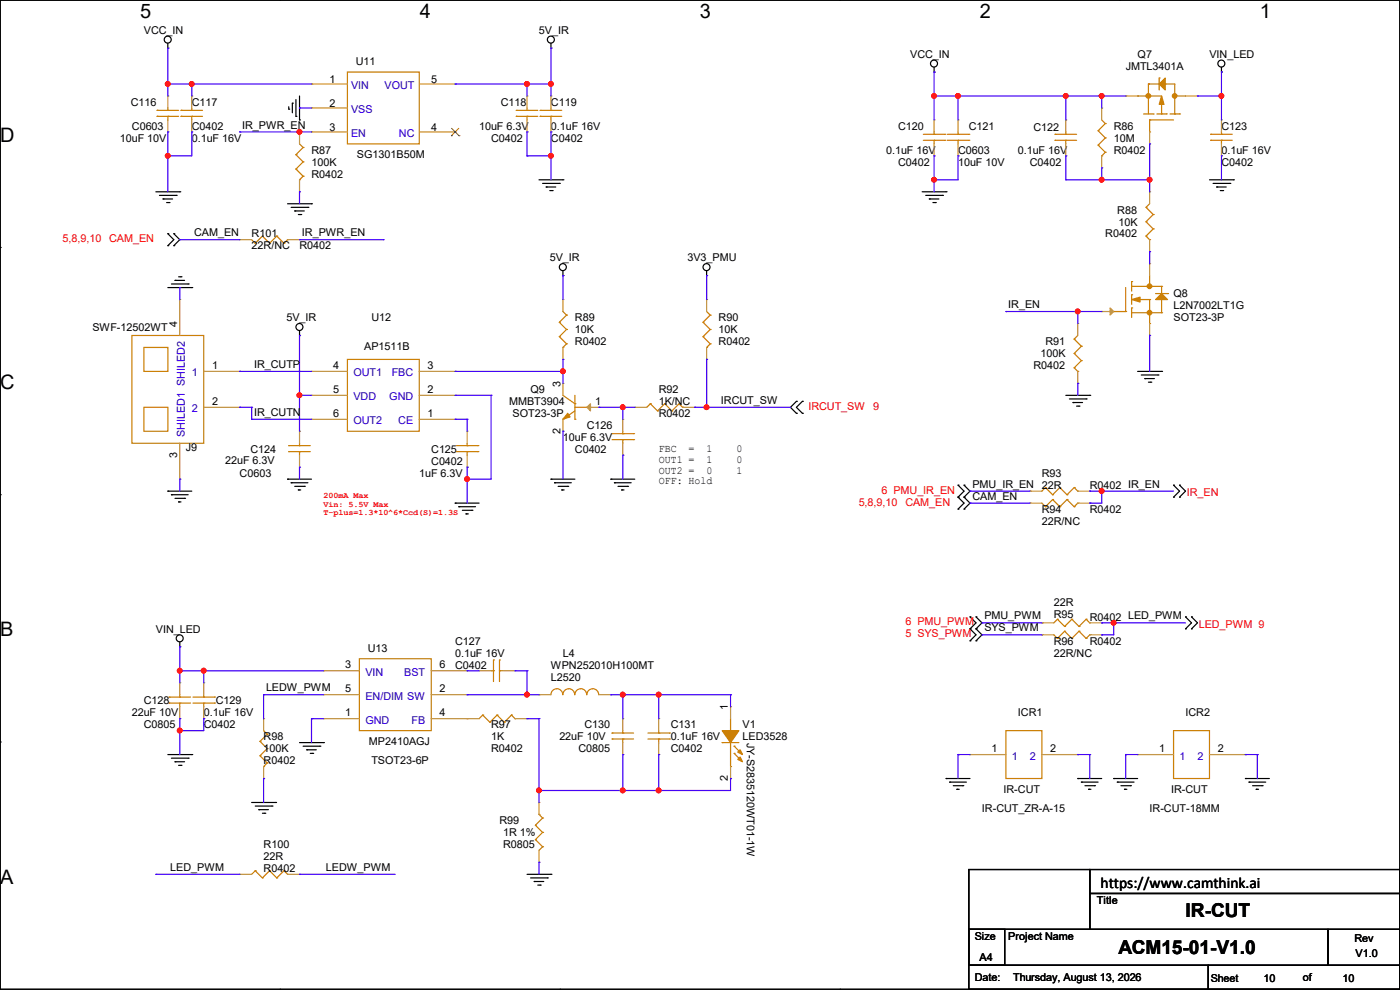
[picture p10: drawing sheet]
<svg xmlns="http://www.w3.org/2000/svg" width="297mm" height="210mm" viewBox="0 0 297 210" stroke-linecap="round" stroke-linejoin="round" font-family="sans-serif">
<g fill="none" stroke="#000" stroke-width=".25">
<path d="M0 0h297v209.8h-297zM35.6 10.2h.1M35.6 9.2v1M59.4 0h.1M116.9 10.2h.1M116.9 9.2v1M118.8 0h.1M178.2 0h.1M198.2 15.3h.1M198.2 14.3v1M237.6 0h.1M259.1 15.3h.1"/>
<path d="M259.1 14.3v1M61.3 23.2h.1M61.3 22.6v.6M62 21.9h.1M62 21.9v2M62.8 24.7h.1M62.8 21.1v3.6M63.5 25.4h.1M63.5 20.4v5M114.3 38.1h5.1M115.1 38.9h3.6M115.9 39.7h.1"/>
<path d="M115.9 39.7h2M118.7 38.9h.1M119.4 38.1h.1M256.6 38.1h5.1M257.3 38.9h3.6M258.1 39.7h.1M258.1 39.7h2M260.9 38.9h.1M261.7 38.1h.1M0 52.5h.1M33.1 40.7h5M33.8 41.4h3.6"/>
<path d="M34.6 42.2h.1M34.6 42.2h2M35.3 43h.6M35.6 49.6h.1M35.6 52.1h.1M35.6 49.6l1.3 1.2-1.3 1.3M35.9 43h.1M36.9 52.1h.1M36.9 49.6h.1M36.9 49.6l1.2 1.2-1.2 1.3M37.1 59.5h.1M37.1 59.5h2.1"/>
<path d="M37.4 41.4h.1M37.9 58.7h.5M38.1 40.7h.1M38.4 58.7h.1M61 43.2h5.1M61.8 44h3.5M62.5 44.7h.1M62.5 44.7h2.1M63.3 45.5h.5M63.8 45.5h.1M65.3 44h.1M66.1 43.2h.1"/>
<path d="M116.6 40.4h.5M117.1 40.4h.1M119.4 58.5h.1M119.4 57.4v1.1M149.9 58.5h.1M149.9 57.4v1.1M195.6 40.7h5.1M196.4 41.4h3.5M197.1 42.2h.1M197.1 42.2h2.1M197.9 43h.5M198.4 43h.1"/>
<path d="M199.9 41.4h.1M200.7 40.7h.1M258.9 40.4h.5M259.4 40.4h.1M297 52.5h.1M35.6 61h5.1M36.4 60.2h3.5M39.9 60.2h.1M40.7 61h.1M63.5 71.2h.1M63.5 70.1v1.1M241.3 78.8h5.1"/>
<path d="M242.1 79.5h3.6M245.7 79.5h.1M246.4 78.8h.1M169 87.7h.1M169 85.1h.1M169 85.1l-1.3 1.3 1.3 1.3M170.2 85.1h.1M170.2 87.7h.1M170.2 85.1l-1.2 1.3 1.2 1.3M226.1 83.9h5.1M226.9 84.6h3.5M227.6 85.4h.1"/>
<path d="M227.6 85.4h2.1M228.4 86.1h.5M228.9 86.1h.1M230.4 84.6h.1M231.2 83.9h.1M242.9 80.3h.1M242.9 80.3h2M243.6 81.1h.5M244.1 81.1h.1M0 104.9h.1M35.6 104.2h.1M35.6 104.2h5.1"/>
<path d="M36.4 104.9h.1M36.4 104.9h3.5M37.1 105.7h2.1M37.9 106.5h.1M37.9 106.5h.5M39.2 105.7h.1M61 101.6h.1M61 101.6h5.1M61.8 102.4h.1M61.8 102.4h3.5M62.5 103.2h2.1M63.3 103.9h.1"/>
<path d="M63.3 103.9h.5M64.6 103.2h.1M96.6 106.7h.1M96.6 106.7h5M97.3 107.5h.1M97.3 107.5h3.6M98.1 108.2h2M98.8 109h.1M98.8 109h.6M100.1 108.2h.1M116.9 101.6h.1M116.9 101.6h5.1"/>
<path d="M117.6 102.4h.1M117.6 102.4h3.6M118.4 103.2h2M119.2 103.9h.1M119.2 103.9h.5M120.4 103.2h.1M129.6 101.6h.1M129.6 101.6h5.1M130.3 102.4h.1M130.3 102.4h3.6M131.1 103.2h2M131.9 103.9h.1"/>
<path d="M131.9 103.9h.5M133.1 103.2h.1M203.2 102.9h.1M203.2 105.5h.1M203.2 108h.1M203.2 102.9l1.3 1.3-1.3 1.3M203.2 105.5l1.3 1.2-1.3 1.3M204.5 105.5h.1M204.5 102.9h.1M204.5 108h.1M204.5 102.9l1.3 1.3-1.3 1.3M204.5 105.5l1.3 1.2-1.3 1.3"/>
<path d="M249 102.9h.1M249 105.5h.1M249 102.9l1.2 1.3-1.2 1.3M250.2 102.9h.1M250.2 105.5h.1M250.2 102.9l1.3 1.3-1.3 1.3M297 104.9h.1M38.1 137.2h.1M38.1 136.2v1M205.8 130.9h.1M205.8 133.4h.1M205.8 135.9h.1"/>
<path d="M205.8 130.9l1.3 1.2-1.3 1.3M205.8 133.4l1.3 1.3-1.3 1.2M207.1 133.4h.1M207.1 130.9h.1M207.1 135.9h.1M207.1 130.9l1.2 1.2-1.2 1.3M207.1 133.4l1.2 1.3-1.2 1.2M251.5 130.9h.1M251.5 133.4h.1M251.5 130.9l1.3 1.2-1.3 1.3M252.8 130.9h.1M252.8 133.4h.1"/>
<path d="M252.8 130.9l1.2 1.2-1.2 1.3M0 157.4h.1M63.5 157.5h5.1M64.3 158.3h3.6M65.1 159h.1M65.1 159h2M65.8 159.8h.5M66.3 159.8h.1M67.9 158.3h.1M68.6 157.5h.1M297 157.4h.1M35.6 160.1h5.1"/>
<path d="M36.4 160.8h3.5M37.1 161.6h.1M37.1 161.6h2.1M37.9 162.3h.5M38.4 162.3h.1M39.9 160.8h.1M40.7 160.1h.1M53.4 170.2h5.1M54.1 171h3.6M54.9 171.7h.1M54.9 171.7h2M55.7 172.5h.5"/>
<path d="M56.2 172.5h.1M57.7 171h.1M58.5 170.2h.1M200.7 165.1h.1M200.7 165.1h5.1M201.5 165.9h.1M201.5 165.9h3.5M202.2 166.7h2.1M203 167.4h.1M203 167.4h.5M204.3 166.7h.1M228.6 165.1h.1"/>
<path d="M228.6 165.1h5.1M229.4 165.9h.1M229.4 165.9h3.6M230.2 166.7h2M230.9 167.4h.1M230.9 167.4h.5M232.2 166.7h.1M236.3 165.1h.1M236.3 165.1h5M237 165.9h.1M237 165.9h3.6M237.8 166.7h2"/>
<path d="M238.5 167.4h.1M238.5 167.4h.6M239.8 166.7h.1M264.2 165.1h.1M264.2 165.1h5.1M265 165.9h.1M265 165.9h3.5M265.7 166.7h2.1M266.5 167.4h.1M266.5 167.4h.5M267.8 166.7h.1M111.8 185.5h5.1"/>
<path d="M112.6 186.2h3.5M113.3 187h.1M113.3 187h2.1M114.1 187.7h.5M114.6 187.7h.1M116.1 186.2h.1M116.9 185.5h.1M205.5 197.1h7.6v7.7h-7.6zM205.5 197.1h76.2v7.7h-76.2zM205.5 184.4h25.7v12.7h-25.7zM231.2 184.4h65.8v5.1h-65.8zM231.2 189.5h65.8v7.6h-65.8z"/>
<path d="M281.7 197.1h15.3v7.7h-15.3zM59.4 209.8h.1M118.8 209.8h.1M178.2 209.8h.1M205.5 204.8h50.8v5h-50.8zM237.6 209.8h.1M256.3 204.8h40.7v5h-40.7z"/>
<circle cx="35.6" cy="8.4" r=".74"/>
<circle cx="116.9" cy="8.4" r=".74"/>
<circle cx="198.1" cy="13.5" r=".74"/>
<circle cx="259.1" cy="13.5" r=".74"/>
<circle cx="119.4" cy="56.7" r=".74"/>
<circle cx="149.9" cy="56.7" r=".74"/>
<circle cx="63.5" cy="69.4" r=".74"/>
<circle cx="38.1" cy="135.4" r=".74"/>
</g>
<path d="M0 104.9h.1" fill="none" stroke="#000" stroke-width=".21"/>
<g fill="none" stroke="#cc8006" stroke-width=".25">
<path d="M195.9 29.8h4.5M195.9 28.5h4.5M198.2 28.5h.1M198.2 29.8h.1M198.2 28v.5M198.2 29.8v.7M200.4 29.8h.1M200.4 28.5h.1M223.8 29.8h.1M223.8 28.5h.1M223.8 29.8h4.6M223.8 28.5h4.6"/>
<path d="M226.1 28.5h.1M226.1 29.8h.1M226.1 28v.5M226.1 29.8v.7M53.4 50.8l.7 .8M54.1 51.6h.1M55.7 50.1h.1M55.7 50.1l-1.6 1.5M55.7 50.1l1.5 1.5M57.2 51.6h.1M58.7 50.1h.1M58.7 50.1l-1.5 1.5"/>
<path d="M58.7 50.1l1.5 1.5M60.2 51.6h.1M61 50.8h.1M61 50.8l-.8 .8M76.2 139.7h15.3v15.3h-15.3zM223.6 134.7l.7 .7M224.3 135.4h.1M225.8 133.9h.1M225.8 133.9l-1.5 1.5M225.8 133.9l1.6 1.5M227.4 135.4h.1M228.9 133.9h.1"/>
<path d="M228.9 133.9l-1.5 1.5M228.9 133.9l1.5 1.5M230.4 135.4h.1M231.2 134.7h.1M231.2 134.7l-.8 .7M102.4 151.7h.1M102.4 151.7l-.8 .7M102.4 151.7l1.5 1.5M103.9 153.2h.1M105.5 151.7h.1M105.5 151.7l-1.6 1.5M105.5 151.7l1.5 1.5"/>
<path d="M107 153.2h.1M108.5 151.7h.1M108.5 151.7l-1.5 1.5M108.5 151.7l.8 .7M109.3 152.4h.1M153.2 157.5h.1M153.2 157.5h3.6M155 155h.1M155 152.4v2.6M155 157.5v5.1M155 162.6h.1"/>
</g>
<g fill="none" stroke="#a84" stroke-width=".25">
<path d="M198.2 25.4h.1M198.2 33.1h.1M198.2 25.4v2.6M198.2 30.5v2.6M226.1 25.4h.1M226.1 33.1h.1M226.1 25.4v2.6M226.1 30.5v2.6M50.8 50.8h.1M50.8 50.8h2.6M61 50.8h2.5M63.5 50.8h.1"/>
<path d="M221 134.7h.1M221 134.7h2.6M231.2 134.7h2.5M233.7 134.7h.1M68.6 142.3h.1M68.6 147.4h.1M68.6 152.4h.1M68.6 152.4h7.6M68.6 142.3h7.6M68.6 147.4h7.6M91.5 152.4h10.1M91.5 142.3h7.6"/>
<path d="M91.5 147.4h7.6M99.1 152.4h.1M99.1 147.4h.1M99.1 142.3h.1M109.3 152.4h2.5M111.8 152.4h.1"/>
</g>
<path d="M153.2 155h3.6l-1.8 2.5z" fill-rule="evenodd" fill="#cc8006"/>
<path d="M153.2 155h3.6l-1.8 2.5z" fill="none" stroke="#cc8006" stroke-width=".25"/>
<path d="M157 160.6l.5 1-1-.5z" fill-rule="evenodd" fill="#cc8006"/>
<path d="M157 160.6l.5 1-1-.5z" fill="none" stroke="#cc8006" stroke-width=".25"/>
<path d="M157 159l.5 1.1-1-.5z" fill-rule="evenodd" fill="#cc8006"/>
<g fill="none" stroke="#cc8006" stroke-width=".25">
<path d="M119.4 88.9h.1M119.4 83.9l2.6 1.7M122 85.6h.1M122 88.9h.1M122 87.2l-2.6 1.7M122 83.9v5M122 86.4h2.5M124.5 86.4h.1M155.7 158.3h.1M155.7 159.8h.1M155.7 158.3l1.6 1.5M155.7 159.8l1.6 1.5"/>
<path d="M157 159l.5 1.1-1-.5z"/>
</g>
<path d="M155 149.9h.1M155 149.9v2.5M155 165.1h.1M155 162.6v2.5" fill="none" stroke="#a84" stroke-width=".25"/>
<path d="M120.4 87.7l.5 .7-1.5 .5z" fill="#cc8006"/>
<path d="M120.4 87.7l.5 .7-1.5 .5z" fill="none" stroke="#cc8006" stroke-width=".25"/>
<path d="M119.4 81.3h.1M119.4 91.5h.1M119.4 81.3v2.6M119.4 88.9v2.6" fill="none" stroke="#a84" stroke-width=".25"/>
<path d="M125.3 85.6v1.6l-.8-.8z" fill="#a84"/>
<g fill="none" stroke="#a84" stroke-width=".25">
<path d="M66.1 17.8h.1M66.1 17.8h7.6M88.9 17.8h7.7M96.6 17.8h.1M40.7 20.4h.1M40.7 28h.1M40.7 20.4v2.5M40.7 25.4v2.6M66.1 22.9h.1M66.1 28h.1M66.1 22.9h7.6M66.1 28h7.6"/>
<path d="M88.9 28h7.7M96.6 28h.1M111.8 20.4h.1M111.8 28h.1M111.8 20.4v2.5M111.8 25.4v2.6M203.2 25.4h.1M203.2 33.1h.1M203.2 25.4v2.6M203.2 30.5v2.6M259.1 25.4h.1M259.1 33.1h.1"/>
<path d="M259.1 25.4v2.6M259.1 30.5v2.6M119.4 63.5h.1M119.4 76.2h.1M119.4 63.5v2.6M119.4 73.7v2.5M124.5 86.4h2.5M125.3 85.6v1.6l-.8-.8zM127 86.4h.1M134.7 86.4h.1M134.7 86.4h2.5M144.8 86.4h2.6"/>
<path d="M147.4 86.4h.1M218.5 104.2h.1M218.5 106.7h.1M218.5 104.2h2.5M218.5 106.7h2.5M228.6 104.2h2.6M228.6 106.7h2.6M231.2 104.2h.1M231.2 106.7h.1M55.9 152.4h.1M55.9 152.4v2.6M101.6 142.3h.1"/>
<path d="M101.6 142.3h2.6M106.7 142.3h2.6M109.3 142.3h.1M114.3 147.4h.1M114.3 147.4h2.6M127 147.4h2.6M129.6 147.4h.1M132.1 152.4h.1M132.1 152.4v2.6M132.1 157.5v2.6M139.7 152.4h.1M139.7 152.4v2.6"/>
<path d="M139.7 157.5v2.6M55.9 165.1h.1M55.9 162.6v2.5M132.1 160.1h.1M139.7 160.1h.1M205.8 160.1h.1M205.8 160.1h7.6M221 160.1h7.6M228.6 160.1h.1M241.3 160.1h.1M241.3 160.1h7.7M256.6 160.1h7.6"/>
<path d="M264.2 160.1h.1M50.8 185.5h.1M50.8 185.5h2.6M61 185.5h2.5M63.5 185.5h.1"/>
</g>
<g fill="none" stroke="#cc8006" stroke-width=".25">
<path d="M73.7 15.3h15.2v15.2h-15.2zM243.6 17.8h.1M243.6 17.8v6.4M243.6 17.8h2.3M245.9 16.6h.1M245.9 16.6v2.5M247.2 17.8h.1M247.2 17.8h2v6.4M38.4 24.7h.1M38.4 23.4h.1M38.4 24.7h4.6M38.4 23.4h4.6"/>
<path d="M40.7 23.4h.1M40.7 24.7h.1M40.7 22.9v.5M40.7 24.7v.7M109.5 24.7h.1M109.5 23.4h.1M109.5 24.7h4.6M109.5 23.4h4.6M111.8 23.4h.1M111.8 24.7h.1M111.8 22.9v.5M111.8 24.7v.7"/>
<path d="M201 29.8h4.5M201 28.5h4.5M203.2 28.5h.1M203.2 29.8h.1M203.2 28v.5M203.2 29.8v.7M205.5 29.8h.1M205.5 28.5h.1M241.3 20.4h.1M241.3 20.4h5.1M242.6 24.2h2M243.9 25.4h.1"/>
<path d="M243.9 28h.1M243.9 25.4h5.1M243.9 25.4v2.6M244.6 24.2h.1M245.4 24.2h2M246.4 24.2h.1M246.4 21.6v2.6M247.4 24.2h.1M248.2 24.2h2M249.2 24.2h.1M249.2 20.4h.1M249.2 20.4h2.3"/>
<path d="M250.2 24.2h.1M256.8 29.8h.1M256.8 28.5h.1M256.8 29.8h4.6M256.8 28.5h4.6M259.1 28.5h.1M259.1 29.8h.1M259.1 28v.5M259.1 29.8v.7M118.7 68.4h.1M118.7 71.4h.1M118.7 68.4l1.5 1.5"/>
<path d="M118.7 71.4l1.5 1.5M119.4 73.7h.1M119.4 66.1l.8 .7M120.2 66.8h.1M120.2 69.9h.1M120.2 72.9h.1M120.2 66.8l-1.5 1.6M120.2 69.9l-1.5 1.5M120.2 72.9l-.8 .8M138 85.6h.1M138 85.6l-.8 .8M138 85.6l1.5 1.6"/>
<path d="M139.5 87.2h.1M141 85.6h.1M141 85.6l-1.5 1.6M141 85.6l1.5 1.6M142.5 87.2h.1M144.1 85.6h.1M144.1 85.6l-1.6 1.6M144.1 85.6l.7 .8M144.8 86.4h.1M221 106.7l.8 .8M221.8 103.4h.1M221.8 107.5h.1"/>
<path d="M221.8 103.4l-.8 .8M221.8 103.4l1.5 1.5M223.3 104.9h.1M223.3 106h.1M223.3 106l-1.5 1.5M223.3 106l1.5 1.5M224.8 103.4h.1M224.8 107.5h.1M224.8 103.4l-1.5 1.5M224.8 103.4l1.6 1.5M226.4 104.9h.1M226.4 106h.1"/>
<path d="M226.4 106l-1.6 1.5M226.4 106l1.5 1.5M227.9 103.4h.1M227.9 107.5h.1M227.9 103.4l-1.5 1.5M227.9 103.4l.7 .8M228.6 104.2h.1M228.6 106.7h.1M228.6 106.7l-.7 .8M104.7 140h.1M104.7 140v4.6M106 140h.1"/>
<path d="M106 140v4.6M55.2 157.3h.1M55.2 157.3l1.5 1.5M55.9 155l.8 .7M56.7 155.7h.1M56.7 158.8h.1M56.7 155.7l-1.5 1.6M56.7 158.8l-1.5 1.5M104.2 142.3h.5M104.7 142.3h.1M106 142.3h.1M106 142.3h.7"/>
<path d="M116.9 147.4a1.25 1.25 0 0 1 1.2-1.3 1.25 1.25 0 0 1 1.3 1.3M119.4 147.4a1.25 1.25 0 0 1 1.3-1.3 1.25 1.25 0 0 1 1.2 1.3M122 147.4a1.25 1.25 0 0 1 1.2-1.3 1.25 1.25 0 0 1 1.3 1.3M124.5 147.4a1.25 1.25 0 0 1 1.3-1.3 1.25 1.25 0 0 1 1.2 1.3M129.8 156.8h.1M129.8 155.5h.1M129.8 156.8h4.6M129.8 155.5h4.6M132.1 155.5h.1M132.1 156.8h.1M132.1 155v.5M132.1 156.8v.7"/>
<path d="M137.5 156.8h4.5M137.5 155.5h4.5M139.7 155.5h.1M139.7 156.8h.1M139.7 155v.5M139.7 156.8v.7M142 156.8h.1M142 155.5h.1M213.4 155h7.6v10.1h-7.6zM249 155h7.6v10.1h-7.6zM55.2 160.3h.1M55.2 160.3l1.5 1.5"/>
<path d="M55.9 162.6h.1M56.7 161.8h.1M56.7 161.8l-.8 .8M54.1 184.7h.1M54.1 184.7l-.7 .8M54.1 184.7l1.6 1.5M55.7 186.2h.1M57.2 184.7h.1M57.2 184.7l-1.5 1.5M57.2 184.7l1.5 1.5M58.7 186.2h.1M60.2 184.7h.1"/>
<path d="M60.2 184.7l-1.5 1.5M60.2 184.7l.8 .8M61 185.5h.1"/>
</g>
<path d="M95.8 28.8h.1M95.8 27.2l1.6 1.6M97.3 27.2l-1.5 1.6M97.4 28.8h.1" fill="none" stroke="#804000" stroke-width=".21"/>
<path d="M247.2 16.6v2.5l-1.3-1.3z" fill="#cc8006"/>
<path d="M247.2 16.6v2.5l-1.3-1.3z" fill="none" stroke="#cc8006" stroke-width=".25"/>
<path d="M246.4 20.4l.5 1.7h-1z" fill="#cc8006"/>
<path d="M246.4 20.4l.5 1.7h-1z" fill="none" stroke="#cc8006" stroke-width=".25"/>
<circle cx="249.2" cy="20.3" r=".49" fill="#cc8006"/>
<circle cx="249.2" cy="20.3" r=".49" fill="none" stroke="#cc8006" stroke-width=".25"/>
<circle cx="243.6" cy="20.3" r=".49" fill="#cc8006"/>
<g fill="none" stroke="#cc8006" stroke-width=".25">
<path d="M33.3 24.7h.1M33.3 23.4h.1M33.3 24.7h4.6M33.3 23.4h4.6M35.6 23.4h.1M35.6 24.7h.1M35.6 22.9v.5M35.6 24.7v.7M62.8 32.8h.1M62.8 35.9h.1M62.8 32.8l1.5 1.5M62.8 35.9l1.5 1.5"/>
<path d="M63.5 38.1h.1M63.5 30.5l.8 .8M64.3 31.3h.1M64.3 34.3h.1M64.3 37.4h.1M64.3 31.3l-1.5 1.5M64.3 34.3l-1.5 1.6M64.3 37.4l-.8 .7M114.6 24.7h.1M114.6 23.4h.1M114.6 24.7h4.6M114.6 23.4h4.6"/>
<path d="M116.9 23.4h.1M116.9 24.7h.1M116.9 22.9v.5M116.9 24.7v.7M243.1 44h.1M243.1 47h.1M243.1 50.1h.1M243.1 44l1.5 1.5M243.1 47l1.5 1.6M243.1 50.1l.8 .7M243.9 50.8h.1M243.9 43.2l-.8 .8"/>
<path d="M244.6 45.5h.1M244.6 48.6h.1M244.6 45.5l-1.5 1.5M244.6 48.6l-1.5 1.5M149.1 68.4h.1M149.1 71.4h.1M149.1 68.4l1.6 1.5M149.1 71.4l1.6 1.5M149.9 73.7h.1M149.9 66.1l.8 .7M150.7 66.8h.1M150.7 69.9h.1"/>
<path d="M150.7 72.9h.1M150.7 66.8l-1.6 1.6M150.7 69.9l-1.6 1.5M150.7 72.9l-.8 .8M96.8 95.8h4.6M96.8 94.5h4.6M99.1 94.5h.1M99.1 95.8h.1M99.1 94v.5M99.1 95.8v.8M101.4 95.8h.1M101.4 94.5h.1"/>
<path d="M129.8 93.3h4.6M129.8 92h4.6M132.1 92h.1M132.1 93.3h.1M132.1 91.5v.5M132.1 93.3v.7M134.4 93.3h.1M134.4 92h.1M224.3 131.4h.1M224.3 131.4l-.7 .7M224.3 131.4l1.5 1.5M225.8 132.9h.1"/>
<path d="M227.4 131.4h.1M227.4 131.4l-1.6 1.5M227.4 131.4l1.5 1.5M228.9 132.9h.1M230.4 131.4h.1M230.4 131.4l-1.5 1.5M230.4 131.4l.8 .7M231.2 132.1h.1M35.9 149.1h.1M35.9 147.9h.1M35.9 149.1h4.5M35.9 147.9h4.5"/>
<path d="M38.1 147.9h.1M38.1 149.1h.1M38.1 147.4v.5M38.1 149.1v.8M40.9 149.1h4.6M40.9 147.9h4.6M43.2 147.9h.1M43.2 149.1h.1M43.2 147.4v.5M43.2 149.1v.8M45.5 149.1h.1M45.5 147.9h.1"/>
<circle cx="243.6" cy="20.3" r=".49"/>
</g>
<g fill="none" stroke="#a84" stroke-width=".25">
<path d="M35.6 20.4h.1M35.6 28h.1M35.6 20.4v2.5M35.6 25.4v2.6M63.5 28h.1M63.5 28v2.5M63.5 38.1v2.6M116.9 20.4h.1M116.9 28h.1M116.9 20.4v2.5M116.9 25.4v2.6M238.8 20.4h.1"/>
<path d="M238.8 20.4h2.5M243.9 30.5h.1M243.9 28v2.5M251.5 20.4h2.5M254 20.4h.1M63.5 40.7h.1M243.9 40.7h.1M243.9 53.4h.1M243.9 40.7v2.5M243.9 50.8v2.6M149.9 63.5h.1M149.9 76.2h.1"/>
<path d="M149.9 63.5v2.6M149.9 73.7v2.5M99.1 91.5h.1M99.1 99.1h.1M99.1 91.5v2.5M99.1 96.6v2.5M132.1 88.9h.1M132.1 96.6h.1M132.1 88.9v2.6M132.1 94v2.6M221 132.1h.1M221 132.1h2.6"/>
<path d="M231.2 132.1h2.5M233.7 132.1h.1M38.1 144.8h.1M38.1 152.4h.1M38.1 144.8v2.6M38.1 149.9v2.5M43.2 144.8h.1M43.2 152.4h.1M43.2 144.8v2.6M43.2 149.9v2.5"/>
</g>
<path d="M245.2 63.5l1.2-1.2 1.3 1.2z" fill="#cc8006"/>
<g fill="none" stroke="#cc8006" stroke-width=".25">
<path d="M240.1 59.7h.1M240.1 59.7v2.1M243.9 58.5v2.2M236.3 66.1h.1M236.3 66.1h2.5M238.8 66.1h.1M238.8 61v5.1M240.1 65.3h.1M240.1 62.5h.1M240.1 60.7h.1M240.1 62.5v2.1M240.1 65.3v2.1"/>
<path d="M240.1 66.3h6.3M240.1 60.7h6.3M241.3 63.5h2.6M243.9 60.7h.1M243.9 63.5h.1M243.9 68.6h.1M243.9 63.5v5.1M245.2 63.5l1.2-1.2 1.3 1.2zM245.2 62.3h2.5M246.4 66.3h.1M246.4 63.5h.1M246.4 60.7h.1"/>
<path d="M246.4 60.7v1.6M246.4 63.5v2.8M247.7 62.3h.1"/>
</g>
<path d="M240.1 63.5l1.8-.5v1.1z" fill="#cc8006"/>
<path d="M240.1 63.5l1.8-.5v1.1z" fill="none" stroke="#cc8006" stroke-width=".25"/>
<circle cx="243.9" cy="60.7" r=".49" fill="#cc8006"/>
<circle cx="243.9" cy="60.7" r=".49" fill="none" stroke="#cc8006" stroke-width=".25"/>
<circle cx="243.9" cy="66.3" r=".49" fill="#cc8006"/>
<circle cx="243.9" cy="66.3" r=".49" fill="none" stroke="#cc8006" stroke-width=".25"/>
<path d="M243.9 55.9h.1M243.9 55.9v2.6" fill="none" stroke="#a84" stroke-width=".25"/>
<path d="M235.5 65.3l.8 .8-.8 .7z" fill="#a84"/>
<g fill="none" stroke="#a84" stroke-width=".25">
<path d="M233.7 22.9h.1M233.7 35.6h.1M233.7 22.9v2.5M233.7 33.1v2.5M38.1 63.5h.1M38.1 63.5v7.7M43.2 78.8h7.6M50.8 78.8h.1M66.1 78.8h.1M66.1 78.8h7.6M88.9 78.8h7.7M96.6 78.8h.1"/>
<path d="M228.6 68.6h.1M228.6 68.6v2.6M228.6 78.8v2.5M233.7 66.1h.1M233.7 66.1h2.6M235.5 65.3l.8 .8-.8 .7zM243.9 71.2h.1M243.9 68.6v2.6M38.1 94v7.6M43.2 86.4h7.6M50.8 86.4h.1M63.5 91.5h.1"/>
<path d="M63.5 99.1h.1M63.5 91.5v2.5M63.5 96.6v2.5M66.1 83.9h.1M66.1 88.9h.1M66.1 88.9h7.6M66.1 83.9h7.6M88.9 88.9h7.7M88.9 83.9h7.7M96.6 88.9h.1M96.6 83.9h.1M228.6 81.3h.1"/>
<path d="M38.1 101.6h.1M114.3 170.2h.1M114.3 170.2v2.6M114.3 182.9h.1M114.3 180.4v2.5"/>
</g>
<g fill="none" stroke="#cc8006" stroke-width=".25">
<path d="M233 27.7h.1M233 30.8h.1M233 27.7l1.5 1.6M233 30.8l1.5 1.5M233.7 33.1h.1M233.7 25.4l.8 .8M234.5 26.2h.1M234.5 29.3h.1M234.5 32.3h.1M234.5 26.2l-1.5 1.5M234.5 29.3l-1.5 1.5M234.5 32.3l-.8 .8"/>
<path d="M28 71.2h15.2v22.8h-15.2zM30.5 73.7h5.1v5.1h-5.1zM73.7 76.2h15.2v15.3h-15.2zM227.9 71.9h.1M227.9 75h.1M227.9 78h.1M227.9 71.9l1.5 1.5M227.9 75l1.5 1.5M227.9 78l.7 .8M228.6 78.8h.1M228.6 71.2l-.7 .7M229.4 73.4h.1"/>
<path d="M229.4 76.5h.1M229.4 73.4l-1.5 1.6M229.4 76.5l-1.5 1.5M30.5 86.4h5.1v5.1h-5.1zM61.3 95.8h.1M61.3 94.5h.1M61.3 95.8h4.5M61.3 94.5h4.5M63.5 94.5h.1M63.5 95.8h.1M63.5 94v.5M63.5 95.8v.8"/>
<path d="M113.6 178.1h.1M113.6 175h.1M113.6 178.1l1.5 1.5M113.6 175l1.5 1.6M114.3 172.8h.1M114.3 172.8l.8 .7M115.1 179.6h.1M115.1 176.6h.1M115.1 173.5h.1M115.1 179.6l-.8 .8M115.1 176.6l-1.5 1.5M115.1 173.5l-1.5 1.5"/>
</g>
<path d="M35.6 10.2h.1M35.6 10.2v7.6M116.9 10.2h.1M116.9 10.2v7.6" fill="none" stroke="#4200ff" stroke-width=".25"/>
<circle cx="116.9" cy="17.8" r=".49" fill="#f00"/>
<circle cx="116.9" cy="17.8" r=".49" fill="none" stroke="#f00" stroke-width=".25"/>
<path d="M35.6 17.8h.1M35.6 17.8v2.6M35.6 17.8h5.1M38.1 50.8h.1M38.1 50.8h12.7" fill="none" stroke="#4200ff" stroke-width=".25"/>
<circle cx="40.7" cy="17.8" r=".49" fill="#f00"/>
<circle cx="40.7" cy="17.8" r=".49" fill="none" stroke="#f00" stroke-width=".25"/>
<circle cx="35.6" cy="17.8" r=".49" fill="#f00"/>
<circle cx="35.6" cy="17.8" r=".49" fill="none" stroke="#f00" stroke-width=".25"/>
<path d="M40.7 17.8h.1M40.7 17.8v2.6M40.7 17.8h25.4M96.6 17.8h.1M96.6 17.8h15.2" fill="none" stroke="#4200ff" stroke-width=".25"/>
<circle cx="111.8" cy="17.8" r=".49" fill="#f00"/>
<circle cx="111.8" cy="17.8" r=".49" fill="none" stroke="#f00" stroke-width=".25"/>
<g fill="none" stroke="#4200ff" stroke-width=".25">
<path d="M111.8 17.8h.1M111.8 17.8h5.1M111.8 17.8v2.6M116.9 17.8h.1M116.9 17.8v2.6M35.6 28h.1M35.6 28v5.1M40.7 28h.1M40.7 28v5.1M50.8 28h.1M50.8 28h12.7M63.5 22.9h.1"/>
<path d="M63.5 22.9h2.6M111.8 28h.1M111.8 28v5.1M116.9 28h.1M116.9 28v5.1"/>
</g>
<circle cx="116.9" cy="33" r=".49" fill="#f00"/>
<circle cx="116.9" cy="33" r=".49" fill="none" stroke="#f00" stroke-width=".25"/>
<path d="M35.6 33.1h.1M35.6 33.1h5.1" fill="none" stroke="#4200ff" stroke-width=".25"/>
<circle cx="35.6" cy="33" r=".49" fill="#f00"/>
<circle cx="35.6" cy="33" r=".49" fill="none" stroke="#f00" stroke-width=".25"/>
<g fill="none" stroke="#4200ff" stroke-width=".25">
<path d="M35.6 33.1h.1M35.6 33.1v7.6M111.8 33.1h.1M111.8 33.1h5.1M116.9 33.1h.1M116.9 33.1v5M63.5 40.7h.1M63.5 40.7v2.5M119.4 58.5h.1M119.4 58.5v5M149.9 58.5h.1M149.9 58.5v5"/>
<path d="M38.1 61h.1M38.1 61v2.5M63.5 71.2h.1M63.5 71.2v12.7"/>
</g>
<circle cx="63.5" cy="83.8" r=".49" fill="#f00"/>
<circle cx="63.5" cy="83.8" r=".49" fill="none" stroke="#f00" stroke-width=".25"/>
<path d="M119.4 76.2h.1M119.4 76.2v2.6" fill="none" stroke="#4200ff" stroke-width=".25"/>
<circle cx="119.4" cy="78.8" r=".49" fill="#f00"/>
<circle cx="119.4" cy="78.8" r=".49" fill="none" stroke="#f00" stroke-width=".25"/>
<g fill="none" stroke="#4200ff" stroke-width=".25">
<path d="M50.8 78.8h.1M50.8 78.8h15.3M96.6 78.8h.1M96.6 78.8h22.8M119.4 78.8h.1M119.4 78.8v2.5M149.9 76.2h.1M149.9 76.2v10.2M50.8 86.4h.1M50.8 86.4h2.6M53.4 86.4h.1M53.4 86.4v2.5"/>
<path d="M63.5 83.9h.1M63.5 83.9h2.6M63.5 83.9v7.6M96.6 83.9h.1M96.6 83.9h7.6M104.2 83.9h.1M104.2 83.9v17.7M127 86.4h.1M127 86.4h5.1"/>
</g>
<circle cx="132.1" cy="86.4" r=".49" fill="#f00"/>
<circle cx="132.1" cy="86.4" r=".49" fill="none" stroke="#f00" stroke-width=".25"/>
<path d="M132.1 86.4h.1M132.1 86.4h2.6M132.1 86.4v2.5M147.4 86.4h.1M147.4 86.4h2.5" fill="none" stroke="#4200ff" stroke-width=".25"/>
<circle cx="149.9" cy="86.4" r=".49" fill="#f00"/>
<circle cx="149.9" cy="86.4" r=".49" fill="none" stroke="#f00" stroke-width=".25"/>
<g fill="none" stroke="#4200ff" stroke-width=".25">
<path d="M53.4 88.9h.1M53.4 88.9h12.7M63.5 99.1h.1M63.5 99.1v2.5M96.6 88.9h.1M96.6 88.9h2.5M99.1 88.9h.1M99.1 99.1h.1M99.1 88.9v2.6M99.1 99.1v7.6M119.4 91.5h.1M119.4 91.5v10.1"/>
<path d="M132.1 96.6h.1M132.1 96.6v5M149.9 86.4h.1M149.9 86.4h17.8M38.1 101.6h.1M38.1 101.6v2.6M99.1 101.6h.1"/>
</g>
<circle cx="99.1" cy="101.6" r=".49" fill="#f00"/>
<circle cx="99.1" cy="101.6" r=".49" fill="none" stroke="#f00" stroke-width=".25"/>
<path d="M63.5 28h.1M63.5 28h2.6M99.1 101.6h.1M99.1 101.6h5.1" fill="none" stroke="#4200ff" stroke-width=".25"/>
<circle cx="63.5" cy="28" r=".49" fill="#f00"/>
<circle cx="63.5" cy="28" r=".49" fill="none" stroke="#f00" stroke-width=".25"/>
<path d="M208.3 132.1h.1M208.3 132.1h12.7M233.7 132.1h.1M233.7 132.1h2.6" fill="none" stroke="#4200ff" stroke-width=".25"/>
<circle cx="236.2" cy="132.1" r=".49" fill="#f00"/>
<circle cx="236.2" cy="132.1" r=".49" fill="none" stroke="#f00" stroke-width=".25"/>
<path d="M38.1 137.2h.1M38.1 137.2v7.6M208.3 134.7h.1M208.3 134.7h12.7M233.7 134.7h.1M236.3 132.1h.1M236.3 132.1v2.6h-2.6M236.3 132.1h15.2M38.1 142.3h.1" fill="none" stroke="#4200ff" stroke-width=".25"/>
<circle cx="38.1" cy="142.3" r=".49" fill="#f00"/>
<circle cx="38.1" cy="142.3" r=".49" fill="none" stroke="#f00" stroke-width=".25"/>
<path d="M38.1 142.3h.1M38.1 142.3h30.5M43.2 142.3h.1M43.2 142.3v2.5" fill="none" stroke="#4200ff" stroke-width=".25"/>
<circle cx="43.2" cy="142.3" r=".49" fill="#f00"/>
<circle cx="43.2" cy="142.3" r=".49" fill="none" stroke="#f00" stroke-width=".25"/>
<path d="M55.9 147.4h.1M55.9 147.4v5M55.9 147.4h12.7M99.1 142.3h.1M99.1 147.4h.1M99.1 142.3h2.5M109.3 142.3h.1M109.3 142.3h2.5M111.8 142.3h.1M111.8 142.3v5.1h-12.7" fill="none" stroke="#4200ff" stroke-width=".25"/>
<circle cx="111.8" cy="147.3" r=".49" fill="#f00"/>
<circle cx="111.8" cy="147.3" r=".49" fill="none" stroke="#f00" stroke-width=".25"/>
<path d="M111.8 147.4h.1M111.8 147.4h2.5M129.6 147.4h.1M129.6 147.4h2.5" fill="none" stroke="#4200ff" stroke-width=".25"/>
<circle cx="132.1" cy="147.3" r=".49" fill="#f00"/>
<circle cx="132.1" cy="147.3" r=".49" fill="none" stroke="#f00" stroke-width=".25"/>
<path d="M132.1 147.4h.1M132.1 147.4v5M132.1 147.4h22.9M139.7 147.4h.1M139.7 147.4v5" fill="none" stroke="#4200ff" stroke-width=".25"/>
<circle cx="139.7" cy="147.3" r=".49" fill="#f00"/>
<circle cx="139.7" cy="147.3" r=".49" fill="none" stroke="#f00" stroke-width=".25"/>
<g fill="none" stroke="#4200ff" stroke-width=".25">
<path d="M38.1 152.4h.1M38.1 152.4v2.6M43.2 152.4h.1M43.2 152.4v2.6M66.1 152.4h.1M66.1 152.4h2.5M66.1 152.4v5.1M111.8 152.4h.1M111.8 152.4h2.5M114.3 152.4h.1M114.3 152.4v15.3M155 147.4h.1"/>
<path d="M155 147.4v2.5"/>
</g>
<circle cx="114.3" cy="167.7" r=".49" fill="#f00"/>
<circle cx="114.3" cy="167.7" r=".49" fill="none" stroke="#f00" stroke-width=".25"/>
<path d="M38.1 155h.1M38.1 155h5.1M38.1 155v5.1" fill="none" stroke="#4200ff" stroke-width=".25"/>
<circle cx="38.1" cy="155" r=".49" fill="#f00"/>
<circle cx="38.1" cy="155" r=".49" fill="none" stroke="#f00" stroke-width=".25"/>
<path d="M55.9 165.1h.1M55.9 165.1v5.1M114.3 167.7h.1M132.1 160.1h.1M132.1 160.1v7.6h-17.8M139.7 160.1h.1M139.7 160.1v7.6M155 165.1h.1M155 165.1v2.6" fill="none" stroke="#4200ff" stroke-width=".25"/>
<circle cx="132.1" cy="167.7" r=".49" fill="#f00"/>
<circle cx="132.1" cy="167.7" r=".49" fill="none" stroke="#f00" stroke-width=".25"/>
<path d="M114.3 167.7h.1M114.3 167.7v2.5M132.1 167.7h.1M132.1 167.7h22.9M139.7 167.7h.1" fill="none" stroke="#4200ff" stroke-width=".25"/>
<circle cx="139.7" cy="167.7" r=".49" fill="#f00"/>
<circle cx="139.7" cy="167.7" r=".49" fill="none" stroke="#f00" stroke-width=".25"/>
<path d="M205.8 104.2h.1M205.8 104.2h12.7M231.2 104.2h.1M231.2 104.2h2.5M233.7 104.2h.1M233.7 104.2v2.5M114.3 182.9h.1M114.3 182.9v2.6" fill="none" stroke="#4200ff" stroke-width=".25"/>
<circle cx="233.7" cy="104.2" r=".49" fill="#f00"/>
<circle cx="233.7" cy="104.2" r=".49" fill="none" stroke="#f00" stroke-width=".25"/>
<path d="M198.2 15.3h.1M198.2 15.3v5.1M259.1 15.3h.1M259.1 15.3v5.1M205.8 106.7h.1M205.8 106.7h12.7M231.2 106.7h.1M231.2 106.7h2.5M233.7 104.2h.1M233.7 104.2h15.3" fill="none" stroke="#4200ff" stroke-width=".25"/>
<circle cx="259.1" cy="20.3" r=".49" fill="#f00"/>
<circle cx="259.1" cy="20.3" r=".49" fill="none" stroke="#f00" stroke-width=".25"/>
<path d="M198.2 20.4h.1M198.2 20.4v5" fill="none" stroke="#4200ff" stroke-width=".25"/>
<circle cx="198.1" cy="20.3" r=".49" fill="#f00"/>
<circle cx="198.1" cy="20.3" r=".49" fill="none" stroke="#f00" stroke-width=".25"/>
<path d="M198.2 20.4h.1M198.2 20.4h27.9M203.2 20.4h.1M203.2 20.4v5" fill="none" stroke="#4200ff" stroke-width=".25"/>
<circle cx="226.1" cy="20.3" r=".49" fill="#f00"/>
<circle cx="226.1" cy="20.3" r=".49" fill="none" stroke="#f00" stroke-width=".25"/>
<circle cx="203.2" cy="20.3" r=".49" fill="#f00"/>
<circle cx="203.2" cy="20.3" r=".49" fill="none" stroke="#f00" stroke-width=".25"/>
<path d="M226.1 20.4h.1M226.1 20.4v5M226.1 20.4h12.7M233.7 20.4h.1M233.7 20.4v2.5" fill="none" stroke="#4200ff" stroke-width=".25"/>
<circle cx="233.7" cy="20.3" r=".49" fill="#f00"/>
<circle cx="233.7" cy="20.3" r=".49" fill="none" stroke="#f00" stroke-width=".25"/>
<path d="M198.2 33.1h.1M198.2 33.1v5M243.9 30.5h.1M243.9 30.5v7.6M254 20.4h.1M254 20.4h5.1M259.1 20.4h.1M259.1 20.4v5" fill="none" stroke="#4200ff" stroke-width=".25"/>
<circle cx="198.1" cy="38.1" r=".49" fill="#f00"/>
<circle cx="198.1" cy="38.1" r=".49" fill="none" stroke="#f00" stroke-width=".25"/>
<g fill="none" stroke="#4200ff" stroke-width=".25">
<path d="M198.2 38.1h.1M198.2 38.1v2.6M203.2 33.1h.1M203.2 33.1v5h-5M226.1 33.1h.1M226.1 38.1h.1M226.1 33.1v5M226.1 38.1h17.8M233.7 35.6h.1M233.7 38.1h.1M233.7 35.6v2.5M259.1 33.1h.1"/>
<path d="M259.1 33.1v5"/>
</g>
<circle cx="233.7" cy="38.1" r=".49" fill="#f00"/>
<circle cx="233.7" cy="38.1" r=".49" fill="none" stroke="#f00" stroke-width=".25"/>
<path d="M243.9 38.1h.1M243.9 38.1v2.6" fill="none" stroke="#4200ff" stroke-width=".25"/>
<circle cx="243.9" cy="38.1" r=".49" fill="#f00"/>
<circle cx="243.9" cy="38.1" r=".49" fill="none" stroke="#f00" stroke-width=".25"/>
<path d="M243.9 53.4h.1M243.9 53.4v2.5M213.4 66.1h.1M213.4 66.1h15.2" fill="none" stroke="#4200ff" stroke-width=".25"/>
<circle cx="228.6" cy="66.1" r=".49" fill="#f00"/>
<circle cx="228.6" cy="66.1" r=".49" fill="none" stroke="#f00" stroke-width=".25"/>
<g fill="none" stroke="#4200ff" stroke-width=".25">
<path d="M63.5 50.8h17.8M81.3 50.8h.1M228.6 66.1h.1M228.6 66.1h5.1M228.6 66.1v2.5M243.9 71.2h.1M243.9 71.2v7.6M228.6 81.3h.1M228.6 81.3v2.6M203.2 160.1h.1M203.2 160.1v5M203.2 160.1h2.6"/>
<path d="M228.6 160.1h.1M228.6 160.1h2.6M231.2 160.1h.1M231.2 160.1v5M238.8 160.1h.1M238.8 160.1h2.5M238.8 160.1v5M264.2 160.1h.1M264.2 160.1h2.5M266.7 160.1h.1M266.7 160.1v5M33.1 185.5h.1"/>
<path d="M33.1 185.5h17.7M63.5 185.5h.1M63.5 185.5h20.4"/>
</g>
<circle cx="116.9" cy="17.8" r=".49" fill="#f00"/>
<circle cx="116.9" cy="17.8" r=".49" fill="none" stroke="#f00" stroke-width=".25"/>
<circle cx="40.7" cy="17.8" r=".49" fill="#f00"/>
<circle cx="40.7" cy="17.8" r=".49" fill="none" stroke="#f00" stroke-width=".25"/>
<circle cx="35.6" cy="17.8" r=".49" fill="#f00"/>
<circle cx="35.6" cy="17.8" r=".49" fill="none" stroke="#f00" stroke-width=".25"/>
<circle cx="111.8" cy="17.8" r=".49" fill="#f00"/>
<circle cx="111.8" cy="17.8" r=".49" fill="none" stroke="#f00" stroke-width=".25"/>
<circle cx="116.9" cy="33" r=".49" fill="#f00"/>
<circle cx="116.9" cy="33" r=".49" fill="none" stroke="#f00" stroke-width=".25"/>
<circle cx="35.6" cy="33" r=".49" fill="#f00"/>
<circle cx="35.6" cy="33" r=".49" fill="none" stroke="#f00" stroke-width=".25"/>
<circle cx="63.5" cy="83.8" r=".49" fill="#f00"/>
<circle cx="63.5" cy="83.8" r=".49" fill="none" stroke="#f00" stroke-width=".25"/>
<circle cx="119.4" cy="78.8" r=".49" fill="#f00"/>
<circle cx="119.4" cy="78.8" r=".49" fill="none" stroke="#f00" stroke-width=".25"/>
<circle cx="132.1" cy="86.4" r=".49" fill="#f00"/>
<circle cx="132.1" cy="86.4" r=".49" fill="none" stroke="#f00" stroke-width=".25"/>
<circle cx="149.9" cy="86.4" r=".49" fill="#f00"/>
<circle cx="149.9" cy="86.4" r=".49" fill="none" stroke="#f00" stroke-width=".25"/>
<circle cx="99.1" cy="101.6" r=".49" fill="#f00"/>
<circle cx="99.1" cy="101.6" r=".49" fill="none" stroke="#f00" stroke-width=".25"/>
<circle cx="63.5" cy="28" r=".49" fill="#f00"/>
<circle cx="63.5" cy="28" r=".49" fill="none" stroke="#f00" stroke-width=".25"/>
<circle cx="236.2" cy="132.1" r=".49" fill="#f00"/>
<circle cx="236.2" cy="132.1" r=".49" fill="none" stroke="#f00" stroke-width=".25"/>
<circle cx="38.1" cy="142.3" r=".49" fill="#f00"/>
<circle cx="38.1" cy="142.3" r=".49" fill="none" stroke="#f00" stroke-width=".25"/>
<circle cx="43.2" cy="142.3" r=".49" fill="#f00"/>
<circle cx="43.2" cy="142.3" r=".49" fill="none" stroke="#f00" stroke-width=".25"/>
<circle cx="111.8" cy="147.3" r=".49" fill="#f00"/>
<circle cx="111.8" cy="147.3" r=".49" fill="none" stroke="#f00" stroke-width=".25"/>
<circle cx="132.1" cy="147.3" r=".49" fill="#f00"/>
<circle cx="132.1" cy="147.3" r=".49" fill="none" stroke="#f00" stroke-width=".25"/>
<circle cx="139.7" cy="147.3" r=".49" fill="#f00"/>
<circle cx="139.7" cy="147.3" r=".49" fill="none" stroke="#f00" stroke-width=".25"/>
<circle cx="114.3" cy="167.7" r=".49" fill="#f00"/>
<circle cx="114.3" cy="167.7" r=".49" fill="none" stroke="#f00" stroke-width=".25"/>
<circle cx="38.1" cy="155" r=".49" fill="#f00"/>
<circle cx="38.1" cy="155" r=".49" fill="none" stroke="#f00" stroke-width=".25"/>
<circle cx="132.1" cy="167.7" r=".49" fill="#f00"/>
<circle cx="132.1" cy="167.7" r=".49" fill="none" stroke="#f00" stroke-width=".25"/>
<circle cx="139.7" cy="167.7" r=".49" fill="#f00"/>
<circle cx="139.7" cy="167.7" r=".49" fill="none" stroke="#f00" stroke-width=".25"/>
<circle cx="233.7" cy="104.2" r=".49" fill="#f00"/>
<circle cx="233.7" cy="104.2" r=".49" fill="none" stroke="#f00" stroke-width=".25"/>
<circle cx="259.1" cy="20.3" r=".49" fill="#f00"/>
<circle cx="259.1" cy="20.3" r=".49" fill="none" stroke="#f00" stroke-width=".25"/>
<circle cx="198.1" cy="20.3" r=".49" fill="#f00"/>
<circle cx="198.1" cy="20.3" r=".49" fill="none" stroke="#f00" stroke-width=".25"/>
<circle cx="226.1" cy="20.3" r=".49" fill="#f00"/>
<circle cx="226.1" cy="20.3" r=".49" fill="none" stroke="#f00" stroke-width=".25"/>
<circle cx="203.2" cy="20.3" r=".49" fill="#f00"/>
<circle cx="203.2" cy="20.3" r=".49" fill="none" stroke="#f00" stroke-width=".25"/>
<circle cx="233.7" cy="20.3" r=".49" fill="#f00"/>
<circle cx="233.7" cy="20.3" r=".49" fill="none" stroke="#f00" stroke-width=".25"/>
<circle cx="198.1" cy="38.1" r=".49" fill="#f00"/>
<circle cx="198.1" cy="38.1" r=".49" fill="none" stroke="#f00" stroke-width=".25"/>
<circle cx="233.7" cy="38.1" r=".49" fill="#f00"/>
<circle cx="233.7" cy="38.1" r=".49" fill="none" stroke="#f00" stroke-width=".25"/>
<circle cx="243.9" cy="38.1" r=".49" fill="#f00"/>
<circle cx="243.9" cy="38.1" r=".49" fill="none" stroke="#f00" stroke-width=".25"/>
<circle cx="228.6" cy="66.1" r=".49" fill="#f00"/>
<circle cx="228.6" cy="66.1" r=".49" fill="none" stroke="#f00" stroke-width=".25"/>
<g font-size="4.2">
<text x="29.7" y="3.9">5</text>
<text x="89.1" y="3.9">4</text>
<text x="148.5" y="3.9">3</text>
<text x="207.9" y="3.9">2</text>
<text x="267.3" y="3.9">1</text>
<text x="0" y="30.1">D</text>
<text x="0" y="82.5">C</text>
<text x="0" y="135">B</text>
<text x="0" y="187.4">A</text>
<text x="297" y="187.4">A</text>
</g>
<g font-size="4.1">
<text x="251.5" y="194.6">IR-CUT</text>
<text x="237.3" y="202.4">ACM15-01-V1.0</text>
</g>
<text font-size="3.3" x="233.5" y="188.3">https://www.camthink.ai</text>
<g font-size="2.3">
<text x="30.5" y="7.2">VCC_IN</text>
<text x="114.3" y="7.2">5V_IR</text>
<text x="69.9" y="17.6">1</text>
<text x="75.5" y="13.8">U11</text>
<text x="91.5" y="17.6">5</text>
<text x="193.1" y="12.3">VCC_IN</text>
<text x="238.8" y="14.8">JMTL3401A</text>
<text x="241.3" y="12.3">Q7</text>
<text x="256.6" y="12.3">VIN_LED</text>
<text x="27.7" y="22.4">C116</text>
<text x="40.7" y="22.4">C117</text>
<text x="69.9" y="22.7">2</text>
<text x="106.2" y="22.4">C118</text>
<text x="116.9" y="22.4">C119</text>
<text x="28" y="27.5">C0603</text>
<text x="40.7" y="27.5">C0402</text>
<text x="51.4" y="27.3">IR_PWR_EN</text>
<text x="69.9" y="27.8">3</text>
<text x="91.5" y="27.8">4</text>
<text x="101.6" y="27.5">10uF 6.3V</text>
<text x="116.9" y="27.5">0.1uF 16V</text>
<text x="190.5" y="27.5">C120</text>
<text x="205.5" y="27.5">C121</text>
<text x="219.2" y="27.8">C122</text>
<text x="236.3" y="27.5">R86</text>
<text x="259.1" y="27.5">C123</text>
<text x="25.4" y="30.1">10uF 10V</text>
<text x="40.7" y="30.1">0.1uF 16V</text>
<text x="66.1" y="32.6">R87</text>
<text x="66.1" y="35.1">100K</text>
<text x="75.7" y="33.6">SG1301B50M</text>
<text x="104.2" y="30.1">C0402</text>
<text x="116.9" y="30.1">C0402</text>
<text x="188" y="32.6">0.1uF 16V</text>
<text x="190.5" y="35.1">C0402</text>
<text x="203.2" y="35.1">10uF 10V</text>
<text x="203.2" y="32.6">C0603</text>
<text x="215.9" y="32.6">0.1uF 16V</text>
<text x="218.5" y="35.1">C0402</text>
<text x="236.3" y="30.1">10M</text>
<text x="236.3" y="32.6">R0402</text>
<text x="259.1" y="32.6">0.1uF 16V</text>
<text x="259.1" y="35.1">C0402</text>
<text x="66.1" y="37.7">R0402</text>
<text x="237" y="45.3">R88</text>
<text x="237.3" y="47.8">10K</text>
<text x="41.2" y="50.1">CAM_EN</text>
<text x="53.4" y="50.4">R101</text>
<text x="53.4" y="52.9">22R/NC</text>
<text x="63.5" y="52.9">R0402</text>
<text x="64.1" y="50.1">IR_PWR_EN</text>
<text x="234.5" y="50.4">R0402</text>
<text x="116.6" y="55.5">5V_IR</text>
<text x="145.8" y="55.5">3V3_PMU</text>
<text x="213.9" y="65.4">IR_EN</text>
<text x="249" y="63.1">Q8</text>
<text x="249" y="65.6">L2N7002LT1G</text>
<text x="19.6" y="70.2">SWF-12502WT</text>
<text x="37.6" y="69.4" transform="rotate(-90 37.6 69.4)">4</text>
<text x="60.7" y="68.2">5V_IR</text>
<text x="78.8" y="68.2">U12</text>
<text x="122" y="68.2">R89</text>
<text x="122" y="70.7">10K</text>
<text x="152.4" y="68.2">R90</text>
<text x="152.4" y="70.7">10K</text>
<text x="249" y="68.2">SOT23-3P</text>
<text x="77.3" y="74.3">AP1511B</text>
<text x="122" y="73.2">R0402</text>
<text x="152.4" y="73.2">R0402</text>
<text x="220.8" y="75.8">100K</text>
<text x="221.8" y="73.2">R91</text>
<text x="45" y="78.2">1</text>
<text x="53.9" y="78.1">IR_CUTP</text>
<text x="70.7" y="78.2">4</text>
<text x="70.7" y="83.3">5</text>
<text x="90.7" y="83.3">2</text>
<text x="90.7" y="78.2">3</text>
<text x="112.6" y="83.4">Q9</text>
<text x="118.9" y="82.1" transform="rotate(-90 118.9 82.1)">3</text>
<text x="139.7" y="83.4">R92</text>
<text x="219.2" y="78.3">R0402</text>
<text x="45" y="85.9">2</text>
<text x="53.9" y="88.2">IR_CUTN</text>
<text x="70.7" y="88.4">6</text>
<text x="90.7" y="88.4">1</text>
<text x="108" y="85.9">MMBT3904</text>
<text x="108.8" y="88.5">SOT23-3P</text>
<text x="126.3" y="85.9">1</text>
<text x="139.7" y="85.9">1K/NC</text>
<text x="139.7" y="88.5">R0402</text>
<text x="153" y="85.7">IRCUT_SW</text>
<text x="39.4" y="95.6">J9</text>
<text x="118.9" y="92" transform="rotate(-90 118.9 92)">2</text>
<text x="119.4" y="93.6">10uF 6.3V</text>
<text x="124.5" y="91">C126</text>
<text x="139.7" y="95.9">FBC</text>
<text x="146.1" y="95.9">=</text>
<text x="149.9" y="95.9">1</text>
<text x="156.3" y="95.9">0</text>
<text x="37.6" y="97.1" transform="rotate(-90 37.6 97.1)">3</text>
<text x="47.8" y="98.4">22uF 6.3V</text>
<text x="50.8" y="101.2">C0603</text>
<text x="53.1" y="96.1">C124</text>
<text x="88.9" y="101.2">1uF 6.3V</text>
<text x="91.5" y="96.1">C125</text>
<text x="91.5" y="98.6">C0402</text>
<text x="122" y="96.1">C0402</text>
<text x="139.7" y="98.2">OUT1 =</text>
<text x="139.7" y="100.5">OUT2 =</text>
<text x="149.9" y="98.2">1</text>
<text x="149.9" y="100.5">0</text>
<text x="156.3" y="98.2">0</text>
<text x="156.3" y="100.5">1</text>
<text x="221" y="101.2">R93</text>
<text x="139.7" y="102.7">OFF: Hold</text>
<text x="206.3" y="103.5">PMU_IR_EN</text>
<text x="206.3" y="106">CAM_EN</text>
<text x="221" y="103.7">22R</text>
<text x="231.2" y="103.7">R0402 IR_EN</text>
<text x="221" y="108.8">R94</text>
<text x="221" y="111.3">22R/NC</text>
<text x="231.2" y="108.8">R0402</text>
<text x="208.8" y="131.4">PMU_PWM</text>
<text x="223.6" y="131.1">R95</text>
<text x="223.6" y="128.6">22R</text>
<text x="231.2" y="131.7">R0402 LED_PWM</text>
<text x="33.1" y="134.2">VIN_LED</text>
<text x="96.6" y="136.7">C127</text>
<text x="208.8" y="133.9">SYS_PWM</text>
<text x="223.6" y="136.7">R96</text>
<text x="231.2" y="136.7">R0402</text>
<text x="73.2" y="141.7">3</text>
<text x="78" y="138.3">U13</text>
<text x="93.3" y="141.7">6</text>
<text x="96.6" y="139.3">0.1uF 16V</text>
<text x="96.6" y="141.8">C0402</text>
<text x="116.9" y="141.8">WPN252010H100MT</text>
<text x="119.4" y="139.3">L4</text>
<text x="223.6" y="139.3">22R/NC</text>
<text x="30.5" y="149.4">C128</text>
<text x="45.8" y="149.4">C129</text>
<text x="56.4" y="146.6">LEDW_PWM</text>
<text x="73.2" y="146.8">5</text>
<text x="93.3" y="146.8">2</text>
<text x="116.9" y="144.4">L2520</text>
<text x="28" y="152">22uF 10V</text>
<text x="30.5" y="154.5">C0805</text>
<text x="43.2" y="152">0.1uF 16V</text>
<text x="43.2" y="154.5">C0402</text>
<text x="73.2" y="151.9">1</text>
<text x="93.3" y="151.9">4</text>
<text x="104.2" y="154.5">R97</text>
<text x="124" y="154.5">C130</text>
<text x="142.3" y="154.5">C131</text>
<text x="154.4" y="150.7" transform="rotate(-90 154.4 150.7)">1</text>
<text x="157.5" y="154.5">V1</text>
<text x="215.9" y="152">ICR1</text>
<text x="251.5" y="152">ICR2</text>
<text x="55.9" y="157.1">R98</text>
<text x="55.9" y="159.6">100K</text>
<text x="78.3" y="158.1">MP2410AGJ</text>
<text x="104.2" y="157.1">1K</text>
<text x="104.2" y="159.6">R0402</text>
<text x="118.7" y="157.1">22uF 10V</text>
<text x="122.7" y="159.6">C0805</text>
<text x="142.3" y="157.1">0.1uF 16V</text>
<text x="142.3" y="159.6">C0402</text>
<text x="157.5" y="157.1">LED3528</text>
<text x="158.5" y="157.5" transform="rotate(90 158.5 157.5)">JY-S2835120WT01-1W</text>
<text x="210.4" y="159.5">1</text>
<text x="222.8" y="159.5">2</text>
<text x="245.9" y="159.5">1</text>
<text x="258.4" y="159.5">2</text>
<text x="55.9" y="162.1">R0402</text>
<text x="78.8" y="162.1">TSOT23-6P</text>
<text x="154.4" y="165.7" transform="rotate(-90 154.4 165.7)">2</text>
<text x="208.3" y="172.3">IR-CUT_ZR-A-15</text>
<text x="212.9" y="168.2">IR-CUT</text>
<text x="243.9" y="172.3">IR-CUT-18MM</text>
<text x="248.5" y="168.2">IR-CUT</text>
<text x="55.9" y="179.9">R100</text>
<text x="106" y="174.8">R99</text>
<text x="106.7" y="177.4">1R 1%</text>
<text x="106.7" y="179.9">R0805</text>
<text x="36.1" y="184.7">LED_PWM</text>
<text x="55.9" y="182.5">22R</text>
<text x="55.9" y="185">R0402</text>
<text x="69.1" y="184.7">LEDW_PWM</text>
<text x="232.7" y="191.9">Title</text>
<text x="206.8" y="199.5">Size</text>
<text x="207.8" y="203.8">A4</text>
<text x="213.9" y="199.5">Project Name</text>
<text x="287.3" y="199.7">Rev</text>
<text x="287.6" y="203">V1.0</text>
<text x="206.8" y="208.1">Date:</text>
<text x="214.9" y="208.1">Thursday, August 13, 2026</text>
<text x="256.8" y="208.4">Sheet</text>
<text x="268" y="208.4">10</text>
<text x="276.4" y="208.1">of</text>
<text x="284.8" y="208.4">10</text>
</g>
<g font-size="2.3" fill="#00c">
<text x="74.5" y="18.9">VIN</text>
<text x="74.5" y="24">VSS</text>
<text x="81.6" y="18.9">VOUT</text>
<text x="74.5" y="29">EN</text>
<text x="84.6" y="29">NC</text>
<text x="40.7" y="79.8">1</text>
<text x="75" y="79.8">OUT1</text>
<text x="83.1" y="79.8">FBC</text>
<text x="40.7" y="87.5">2</text>
<text x="75" y="84.9">VDD</text>
<text x="82.6" y="84.9">GND</text>
<text x="39.2" y="92.8" transform="rotate(-90 39.2 92.8)">SHILED1 SHILED2</text>
<text x="75" y="90">OUT2</text>
<text x="84.5" y="90">CE</text>
<text x="77.5" y="143.3">VIN</text>
<text x="85.8" y="143.3">BST</text>
<text x="77.5" y="148.4">EN/DIM SW</text>
<text x="77.5" y="153.5">GND</text>
<text x="87.3" y="153.5">FB</text>
<text x="214.7" y="161.1">1</text>
<text x="218.5" y="161.1">2</text>
<text x="250.2" y="161.1">1</text>
<text x="254" y="161.1">2</text>
</g>
<g font-size="2.3" fill="#f00">
<text x="13.3" y="51.4">5,8,9,10</text>
<text x="23.2" y="51.4">CAM_EN</text>
<text x="171.5" y="87">IRCUT_SW</text>
<text x="185.2" y="87">9</text>
<text x="182.2" y="107.3">5,8,9,10</text>
<text x="187" y="104.7">6 PMU_IR_EN</text>
<text x="192.1" y="107.3">CAM_EN</text>
<text x="251.8" y="105.2">IR_EN</text>
<text x="192.1" y="132.7">6 PMU_PWM</text>
<text x="192.1" y="135.2">5 SYS_PWM</text>
<text x="254.3" y="133.2">LED_PWM 9</text>
</g>
<g font-size="1.8" fill="#f00">
<text x="68.6" y="105.7">200mA Max</text>
<text x="68.6" y="107.5">Vin: 5.5V Max</text>
<text x="68.6" y="109.3">T-plus=1.3*10^6*Ccd(S)=1.3S</text>
</g>
</svg>
